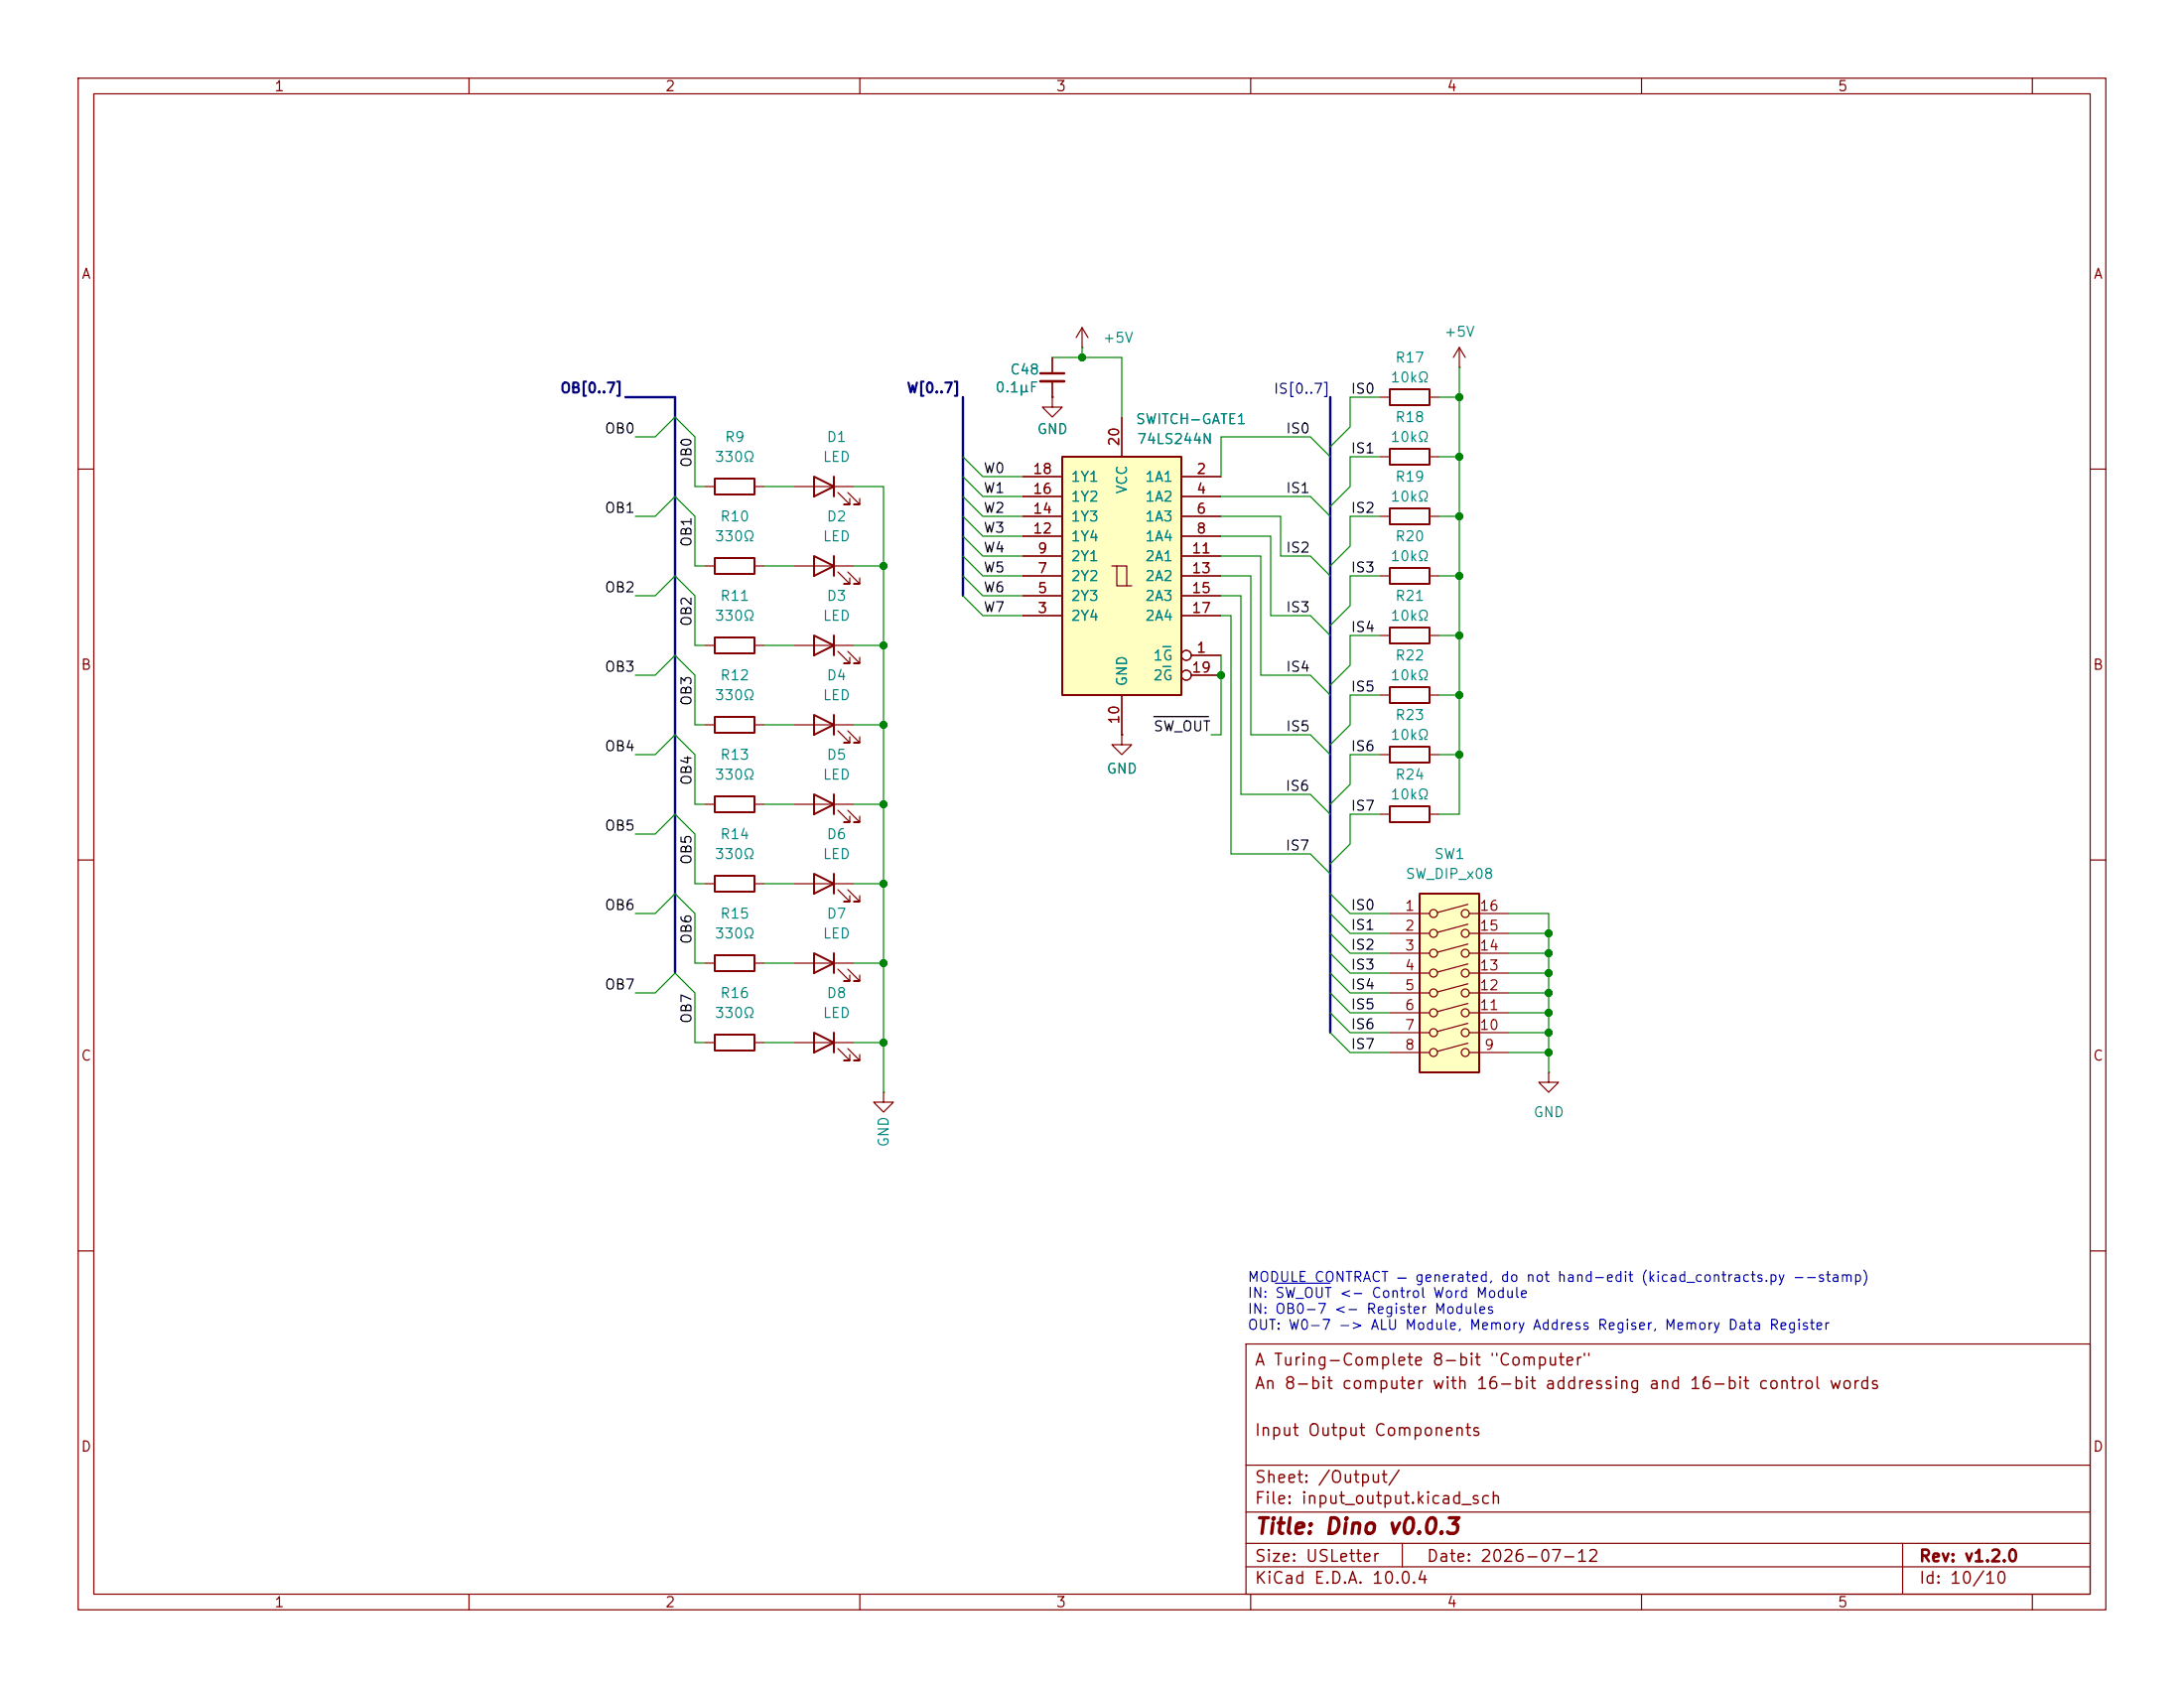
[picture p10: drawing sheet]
<svg xmlns="http://www.w3.org/2000/svg" width="279mm" height="216mm" viewBox="0 0 279 216" stroke-linecap="round" stroke-linejoin="round" font-family="sans-serif">
<g fill="none" stroke="#840000" stroke-width=".15">
<path d="M10 10h259.4v195.9h-259.4zM12 12h255.4v191.9h-255.4zM60 10v2M110 10v2M160 10v2M210 10v2M260 10v2M134.6 50.8v1.3h1.3l-1.3 1.2-1.3-1.2h1.3M134.6 50.8h.1M134.6 45.7v2.1M134.6 48.8v2M138.4 44.5h.1"/>
<path d="M138.4 41.9l-.7 1.3M138.4 41.9l.8 1.3M138.4 41.9v2.6M10 60h2M267.4 60h2M10 110h2M176.5 104.1h1.3M182.9 104.1h1.2M267.4 110h2M198.1 137.2v1.2h1.3l-1.3 1.3-1.3-1.3h1.3M198.1 137.2h.1M10 160h2"/>
<path d="M159.4 171.9h108v32h-108zM267.4 160h2M159.4 197.4h108M159.4 193.4h108M159.4 187.4h108M179.4 197.4v3M243.4 197.4v6.5M60 203.9v2M110 203.9v2M159.4 200.4h108M160 203.9v2M210 203.9v2"/>
<path d="M260 203.9v2"/>
</g>
<path d="M177.8 103.1h5.1v2.1h-5.1z" fill="none" stroke="#840000" stroke-width=".25"/>
<path d="M133.1 47.8h3" fill="none" stroke="#840000" stroke-width=".3"/>
<path d="M133.1 48.8h3" fill="none" stroke="#840000" stroke-width=".33"/>
<path d="M135.9 58.4h15.2v30.5h-15.2z" fill="#ffffc2"/>
<g fill="none" stroke="#840000" stroke-width=".15">
<path d="M143.5 53.3v5.1M176.5 50.8h1.3M176.5 58.4h1.3M182.9 50.8h1.2M182.9 58.4h1.2M186.7 47h.1M186.7 44.5l-.8 1.2M186.7 44.5l.8 1.2M186.7 44.5v2.5M101.6 72.4h7.6M107.2 73.2l1.5 1.5h-.8h.8v-.8M108.5 73.2l1.5 1.5h-.8h.8v-.8"/>
<path d="M130.8 61h5.1M130.8 78.7h5.1M130.8 63.5h5.1M130.8 76.2h5.1M130.8 66h5.1M130.8 73.7h5.1M130.8 68.6h5.1M130.8 71.1h5.1M142.2 72.4h.7v2.5h1.9M142.9 72.4h1.2v2.5M151.1 61h5.1M151.1 78.7h5.1"/>
<path d="M151.1 63.5h5.1M151.1 76.2h5.1M151.1 66h5.1M151.1 73.7h5.1M151.1 68.6h5.1M151.1 71.1h5.1M176.5 66h1.3M176.5 73.7h1.3M182.9 66h1.2M182.9 73.7h1.2M90.2 92.7h1.2M90.2 82.6h1.2"/>
<path d="M96.5 92.7h1.3M96.5 82.6h1.3M101.6 92.7h7.6M101.6 82.6h7.6M107.2 93.5l1.5 1.5h-.8h.8v-.8M107.2 83.3l1.5 1.5h-.8h.8v-.7M108.5 93.5l1.5 1.5h-.8h.8v-.8M108.5 83.3l1.5 1.5h-.8h.8v-.7M143.5 88.9v5.1M152.4 83.8h3.8M152.4 86.4h3.8M176.5 96.5h1.3"/>
<path d="M176.5 81.3h1.3M182.9 96.5h1.2M182.9 81.3h1.2M90.2 102.9h1.2M90.2 113h1.2M96.5 102.9h1.3M96.5 113h1.3M101.6 102.9h7.6M101.6 113h7.6M107.2 103.6l1.5 1.6h-.8h.8v-.8M107.2 113.8l1.5 1.5h-.8h.8v-.7M108.5 103.6l1.5 1.6h-.8h.8v-.8"/>
<path d="M108.5 113.8l1.5 1.5h-.8h.8v-.7"/>
<circle cx="151.8" cy="83.8" r=".63"/>
<circle cx="151.8" cy="86.4" r=".63"/>
</g>
<g fill="none" stroke="#840000" stroke-width=".25">
<path d="M135.9 58.4h15.2v30.5h-15.2zM177.8 49.8h5.1v2h-5.1zM177.8 57.4h5.1v2h-5.1zM104.1 71.1l2.6 1.3-2.6 1.3zM106.7 71.1v2.6M177.8 65h5.1v2.1h-5.1zM177.8 72.6h5.1v2.1h-5.1zM91.4 81.5h5.1v2.1h-5.1zM91.4 91.7h5.1v2h-5.1zM104.1 91.4l2.6 1.3-2.6 1.3zM104.1 81.3l2.6 1.3-2.6 1.2zM106.7 81.3v2.5"/>
<path d="M106.7 91.4v2.6M177.8 95.5h5.1v2h-5.1zM177.8 80.3h5.1v2h-5.1zM91.4 101.9h5.1v2h-5.1zM91.4 112h5.1v2h-5.1zM104.1 101.6l2.6 1.3-2.6 1.2zM104.1 111.8l2.6 1.2-2.6 1.3zM106.7 101.6v2.5M106.7 111.8v2.5"/>
</g>
<path d="M148.8 82.7h1M148.8 85.3h1" fill="none" stroke="#008484" stroke-width=".15"/>
<path d="M181.6 114.3h7.6v22.9h-7.6z" fill="#ffffc2"/>
<g fill="none" stroke="#840000" stroke-width=".15">
<path d="M134.6 50.8h.1M134.6 45.7v2.1M134.6 48.8v2M143.5 53.3v5.1M90.2 62.2h1.2M90.2 72.4h1.2M96.5 62.2h1.3M96.5 72.4h1.3M101.6 62.2h7.6M107.2 63l1.5 1.5h-.8h.8v-.7M108.5 63l1.5 1.5h-.8h.8v-.7M130.8 61h5.1"/>
<path d="M130.8 78.7h5.1M130.8 63.5h5.1M130.8 76.2h5.1M130.8 66h5.1M130.8 73.7h5.1M130.8 68.6h5.1M130.8 71.1h5.1M151.1 61h5.1M151.1 78.7h5.1M151.1 63.5h5.1M151.1 76.2h5.1M151.1 66h5.1"/>
<path d="M151.1 73.7h5.1M151.1 68.6h5.1M151.1 71.1h5.1M143.5 94v1.3h1.3l-1.3 1.2-1.3-1.2h1.3M143.5 94h.1M143.5 88.9v5.1M152.4 83.8h3.8M152.4 86.4h3.8M176.5 88.9h1.3M182.9 88.9h1.2M177.8 116.8h5.1M177.8 119.4h5.1"/>
<path d="M187.8 115.7l-3.9 1M187.8 118.2l-3.9 1.1M188 116.8h5M188 119.4h5M90.2 123.2h1.2M90.2 133.4h1.2M96.5 123.2h1.3M96.5 133.4h1.3M101.6 123.2h7.6M101.6 133.4h7.6M107.2 124l1.5 1.5h-.8h.8v-.8M107.2 134.1l1.5 1.5h-.8h.8v-.7"/>
<path d="M108.5 124l1.5 1.5h-.8h.8v-.8M108.5 134.1l1.5 1.5h-.8h.8v-.7M113 139.7v1.3h1.3l-1.3 1.2-1.2-1.2h1.2M113 139.7h.1M177.8 121.9h5.1M177.8 124.5h5.1M177.8 127h5.1M177.8 129.5h5.1M177.8 132.1h5.1M177.8 134.6h5.1M187.8 120.8l-3.9 1M187.8 123.3l-3.9 1"/>
<path d="M187.8 125.8l-3.9 1.1M187.8 128.3l-3.9 1.1M187.8 130.9l-3.9 1M187.8 133.4l-3.9 1.1M188 121.9h5M188 124.5h5M188 127h5M188 129.5h5M188 132.1h5M188 134.6h5"/>
<circle cx="151.8" cy="83.8" r=".63"/>
<circle cx="151.8" cy="86.4" r=".63"/>
<circle cx="183.4" cy="116.8" r=".51"/>
<circle cx="183.4" cy="119.4" r=".51"/>
<circle cx="187.5" cy="116.8" r=".51"/>
<circle cx="187.5" cy="119.4" r=".51"/>
<circle cx="183.4" cy="132.1" r=".51"/>
<circle cx="183.4" cy="127" r=".51"/>
<circle cx="183.4" cy="121.9" r=".51"/>
<circle cx="183.4" cy="129.5" r=".51"/>
<circle cx="183.4" cy="124.5" r=".51"/>
<circle cx="183.4" cy="134.6" r=".51"/>
<circle cx="187.5" cy="121.9" r=".51"/>
<circle cx="187.5" cy="127" r=".51"/>
<circle cx="187.5" cy="129.5" r=".51"/>
<circle cx="187.5" cy="132.1" r=".51"/>
<circle cx="187.5" cy="124.5" r=".51"/>
<circle cx="187.5" cy="134.6" r=".51"/>
</g>
<path d="M91.4 61.2h5.1v2h-5.1zM91.4 71.4h5.1v2h-5.1zM104.1 61l2.6 1.2-2.6 1.3zM106.7 61v2.5M177.8 87.9h5.1v2h-5.1zM181.6 114.3h7.6v22.9h-7.6zM91.4 122.2h5.1v2h-5.1zM91.4 132.3h5.1v2.1h-5.1zM104.1 121.9l2.6 1.3-2.6 1.3zM104.1 132.1l2.6 1.3-2.6 1.2zM106.7 121.9v2.6M106.7 132.1v2.5" fill="none" stroke="#840000" stroke-width=".25"/>
<path d="M147.6 91.7h7" fill="none" stroke="#000" stroke-width=".15"/>
<path d="M80 50.8h6.4v73.7M123.2 50.8v25.4M170.2 50.8v81.3" fill="none" stroke="#000084" stroke-width=".3"/>
<g fill="none" stroke="#008400" stroke-width=".15">
<path d="M81.3 55.9h2.5l2.6-2.6 2.5 2.6v6.3h1.3M123.2 58.4l2.5 2.6h5.1M134.6 45.7h8.9v7.6M138.4 44.5v1.2M170.2 58.4l-2.6-2.5h-11.4v5.1M176.5 50.8h-3.8v3.8l-2.5 2.6M176.5 58.4h-3.8v3.8l-2.5 2.6M184.1 50.8h2.6M184.1 58.4h2.6M186.7 47v57.1h-2.6M81.3 66h2.5l2.6-2.5 2.5 2.5v6.4h1.3M81.3 76.2h2.5l2.6-2.5 2.5 2.5v6.4h1.3"/>
<path d="M97.8 72.4h3.8M97.8 62.2h3.8M109.2 62.2h3.8v77.5M109.2 72.4h3.8M123.2 63.5l2.5 2.5h5.1M123.2 61l2.5 2.5h5.1M123.2 68.6l2.5 2.5h5.1M123.2 73.7l2.5 2.5h5.1M123.2 66l2.5 2.6h5.1M123.2 76.2l2.5 2.5h5.1M123.2 71.1l2.5 2.6h5.1M156.2 66h7.6v5.1h3.8l2.6 2.6"/>
<path d="M156.2 63.5h11.4l2.6 2.5M156.2 71.1h5.1v15.3h6.3l2.6 2.5M156.2 76.2h2.5v25.4h8.9l2.6 2.5M156.2 68.6h6.4v10.1h5l2.6 2.6M156.2 78.7h1.3v30.5h10.1l2.6 2.6M156.2 73.7h3.8v20.3h7.6l2.6 2.5M176.5 66h-3.8v3.9l-2.5 2.5M176.5 73.7h-3.8v3.8l-2.5 2.5M184.1 66h2.6M184.1 73.7h2.6M81.3 86.4h2.5l2.6-2.6 2.5 2.6v6.3h1.3M81.3 96.5h2.5l2.6-2.5 2.5 2.5v6.4h1.3"/>
<path d="M97.8 92.7h3.8M97.8 82.6h3.8M109.2 92.7h3.8M109.2 82.6h3.8M156.2 83.8v10.2h-1.3M176.5 81.3h-3.8v3.8l-2.5 2.5M176.5 88.9h-3.8v3.8l-2.5 2.6M176.5 96.5h-3.8v3.8l-2.5 2.6M184.1 81.3h2.6M184.1 96.5h2.6M184.1 88.9h2.6M81.3 106.7h2.5l2.6-2.6 2.5 2.6v6.3h1.3"/>
<path d="M81.3 116.8h2.5l2.6-2.5 2.5 2.5v6.4h1.3M97.8 102.9h3.8M97.8 113h3.8M109.2 102.9h3.8M109.2 113h3.8M170.2 116.8l2.5 2.6h5.1M170.2 114.3l2.5 2.5h5.1M170.2 119.4l2.5 2.5h5.1M176.5 104.1h-3.8v3.9l-2.5 2.5M193 116.8h5.1v20.4M193 119.4h5.1M81.3 127h2.5l2.6-2.5 2.5 2.5v6.4h1.3"/>
<path d="M97.8 133.4h3.8M97.8 123.2h3.8M109.2 133.4h3.8M109.2 123.2h3.8M170.2 132.1l2.5 2.5h5.1M170.2 127l2.5 2.5h5.1M170.2 129.5l2.5 2.6h5.1M170.2 124.5l2.5 2.5h5.1M170.2 121.9l2.5 2.6h5.1M193 134.6h5.1M193 129.5h5.1M193 132.1h5.1"/>
<path d="M193 127h5.1M193 124.5h5.1M193 121.9h5.1"/>
</g>
<path d="M163.1 164.1h7" fill="none" stroke="#0000c2" stroke-width=".15"/>
<path d="M148.8 82.7h1M148.8 85.3h1" fill="none" stroke="#008484" stroke-width=".15"/>
<g fill="#008400" stroke="#008400" stroke-width=".13">
<circle cx="198.1" cy="129.5" r=".46"/>
<circle cx="198.1" cy="127" r=".46"/>
<circle cx="198.1" cy="134.6" r=".46"/>
<circle cx="198.1" cy="132.1" r=".46"/>
<circle cx="186.7" cy="88.9" r=".46"/>
<circle cx="186.7" cy="96.5" r=".46"/>
<circle cx="186.7" cy="81.3" r=".46"/>
<circle cx="198.1" cy="119.4" r=".46"/>
<circle cx="198.1" cy="121.9" r=".46"/>
<circle cx="198.1" cy="124.5" r=".46"/>
<circle cx="186.7" cy="73.7" r=".46"/>
<circle cx="186.7" cy="66" r=".46"/>
<circle cx="186.7" cy="58.4" r=".46"/>
<circle cx="186.7" cy="50.8" r=".46"/>
<circle cx="156.2" cy="86.4" r=".46"/>
<circle cx="138.4" cy="45.7" r=".46"/>
<circle cx="113" cy="92.7" r=".46"/>
<circle cx="113" cy="82.6" r=".46"/>
<circle cx="113" cy="123.2" r=".46"/>
<circle cx="113" cy="133.4" r=".46"/>
<circle cx="113" cy="72.4" r=".46"/>
<circle cx="113" cy="113" r=".46"/>
<circle cx="113" cy="102.9" r=".46"/>
</g>
<text font-size="2" fill="#840000" x="160.4" y="196.7">Title: Dino v0.0.3</text>
<g font-size="1.5" fill="#840000">
<text x="160.4" y="178">An 8-bit computer with 16-bit addressing and 16-bit control words</text>
<text x="160.4" y="175">A Turing-Complete 8-bit &quot;Computer&quot;</text>
<text x="160.4" y="184">Input Output Components</text>
<text x="160.4" y="190">Sheet: /Output/</text>
<text x="160.4" y="192.7">File: input_output.kicad_sch</text>
<text x="160.4" y="202.9">KiCad E.D.A. 10.0.4</text>
<text x="160.4" y="200.1">Size: USLetter</text>
<text x="182.4" y="200.1">Date: 2026-07-12</text>
<text x="245.4" y="200.1">Rev: v1.2.0</text>
<text x="245.4" y="202.9">Id: 10/10</text>
</g>
<g font-size="1.3" fill="#840000">
<text x="35" y="12">1</text>
<text x="85" y="12">2</text>
<text x="135" y="12">3</text>
<text x="185" y="12">4</text>
<text x="235" y="12">5</text>
<text x="10.3" y="36">A</text>
<text x="267.7" y="36">A</text>
<text x="143.5" y="57.2" transform="rotate(-90 143.5 57.2)">20</text>
<text x="132" y="63.5">16</text>
<text x="132" y="60.9">18</text>
<text x="153" y="60.9">2</text>
<text x="153" y="63.5">4</text>
<text x="132" y="68.6">12</text>
<text x="132" y="66">14</text>
<text x="132.6" y="71.1">9</text>
<text x="152.4" y="71.1">11</text>
<text x="153" y="66">6</text>
<text x="153" y="68.6">8</text>
<text x="132.6" y="76.2">5</text>
<text x="132.6" y="73.6">7</text>
<text x="152.4" y="73.6">13</text>
<text x="152.4" y="76.2">15</text>
<text x="132.6" y="78.7">3</text>
<text x="152.4" y="78.7">17</text>
<text x="153" y="83.8">1</text>
<text x="10.3" y="86">B</text>
<text x="152.4" y="86.3">19</text>
<text x="267.7" y="86">B</text>
<text x="143.5" y="92.8" transform="rotate(-90 143.5 92.8)">10</text>
<text x="179.6" y="116.8">1</text>
<text x="179.6" y="119.4">2</text>
<text x="189.2" y="119.4">15</text>
<text x="189.2" y="116.8">16</text>
<text x="179.6" y="121.9">3</text>
<text x="179.6" y="124.4">4</text>
<text x="189.2" y="124.4">13</text>
<text x="189.2" y="121.9">14</text>
<text x="179.6" y="127">5</text>
<text x="179.6" y="129.5">6</text>
<text x="189.2" y="129.5">11</text>
<text x="189.2" y="127">12</text>
<text x="10.3" y="136">C</text>
<text x="179.6" y="132.1">7</text>
<text x="179.6" y="134.6">8</text>
<text x="189.2" y="132.1">10</text>
<text x="189.8" y="134.6">9</text>
<text x="267.7" y="136">C</text>
<text x="10.3" y="186">D</text>
<text x="267.7" y="186">D</text>
<text x="35" y="205.9">1</text>
<text x="85" y="205.9">2</text>
<text x="135" y="205.9">3</text>
<text x="185" y="205.9">4</text>
<text x="235" y="205.9">5</text>
</g>
<g font-size="1.3" fill="#008484">
<text x="141" y="44.2">+5V</text>
<text x="178.4" y="46.7">R17</text>
<text x="184.7" y="43.4">+5V</text>
<text x="127.2" y="50.5">0.1µF</text>
<text x="129.1" y="48.2">C48</text>
<text x="177.8" y="49.2">10kΩ</text>
<text x="91.3" y="59.4">330Ω</text>
<text x="92.6" y="56.9">R9</text>
<text x="105.2" y="59.4">LED</text>
<text x="105.7" y="56.9">D1</text>
<text x="132.6" y="55.8">GND</text>
<text x="145.2" y="54.6">SWITCH-GATE1</text>
<text x="145.4" y="57.1">74LS244N</text>
<text x="177.8" y="56.9">10kΩ</text>
<text x="178.4" y="54.3">R18</text>
<text x="136.9" y="64.5">1Y2</text>
<text x="136.9" y="61.9">1Y1</text>
<text x="144.5" y="63.3" transform="rotate(-90 144.5 63.3)">VCC</text>
<text x="146.4" y="61.9">1A1</text>
<text x="146.4" y="64.5">1A2</text>
<text x="177.8" y="64.5">10kΩ</text>
<text x="178.4" y="61.9">R19</text>
<text x="91.3" y="69.6">330Ω</text>
<text x="92" y="67">R10</text>
<text x="105.2" y="69.6">LED</text>
<text x="105.7" y="67">D2</text>
<text x="136.9" y="69.6">1Y4</text>
<text x="136.9" y="67">1Y3</text>
<text x="146.4" y="67">1A3</text>
<text x="146.4" y="69.6">1A4</text>
<text x="178.4" y="69.6">R20</text>
<text x="92" y="77.2">R11</text>
<text x="105.7" y="77.2">D3</text>
<text x="136.9" y="77.2">2Y3</text>
<text x="136.9" y="74.6">2Y2</text>
<text x="136.9" y="72.1">2Y1</text>
<text x="146.4" y="72.1">2A1</text>
<text x="146.4" y="74.6">2A2</text>
<text x="146.4" y="77.2">2A3</text>
<text x="177.8" y="72.1">10kΩ</text>
<text x="178.4" y="77.2">R21</text>
<text x="91.3" y="79.7">330Ω</text>
<text x="105.2" y="79.7">LED</text>
<text x="136.9" y="79.7">2Y4</text>
<text x="146.4" y="79.7">2A4</text>
<text x="177.8" y="79.7">10kΩ</text>
<text x="91.3" y="89.9">330Ω</text>
<text x="92" y="87.3">R12</text>
<text x="105.2" y="89.9">LED</text>
<text x="105.7" y="87.3">D4</text>
<text x="144.5" y="87.9" transform="rotate(-90 144.5 87.9)">GND</text>
<text x="147.4" y="84.8">1G</text>
<text x="147.4" y="87.3">2G</text>
<text x="177.8" y="87.3">10kΩ</text>
<text x="178.4" y="84.8">R22</text>
<text x="177.8" y="95">10kΩ</text>
<text x="178.4" y="92.4">R23</text>
<text x="91.3" y="100">330Ω</text>
<text x="92" y="97.5">R13</text>
<text x="105.2" y="100">LED</text>
<text x="105.7" y="97.5">D5</text>
<text x="141.5" y="99.3">GND</text>
<text x="178.4" y="100">R24</text>
<text x="92" y="107.7">R14</text>
<text x="105.7" y="107.7">D6</text>
<text x="177.8" y="102.6">10kΩ</text>
<text x="91.3" y="110.2">330Ω</text>
<text x="105.2" y="110.2">LED</text>
<text x="179.7" y="112.7">SW_DIP_x08</text>
<text x="183.4" y="110.2">SW1</text>
<text x="92" y="117.8">R15</text>
<text x="105.7" y="117.8">D7</text>
<text x="91.3" y="120.4">330Ω</text>
<text x="105.2" y="120.4">LED</text>
<text x="91.3" y="130.5">330Ω</text>
<text x="92" y="128">R16</text>
<text x="105.2" y="130.5">LED</text>
<text x="105.7" y="128">D8</text>
<text x="196.1" y="143.2">GND</text>
<text x="114" y="146.8" transform="rotate(-90 114 146.8)">GND</text>
</g>
<g font-size="1.3" fill="#000084">
<text x="71.6" y="50.6">OB[0..7]</text>
<text x="115.9" y="50.6">W[0..7]</text>
<text x="162.8" y="50.7">IS[0..7]</text>
</g>
<g font-size="1.3">
<text x="172.7" y="50.7">IS0</text>
<text x="77.3" y="55.8">OB0</text>
<text x="88.8" y="59.9" transform="rotate(-90 88.8 59.9)">OB0</text>
<text x="164.4" y="55.8">IS0</text>
<text x="172.7" y="58.3">IS1</text>
<text x="77.3" y="65.9">OB1</text>
<text x="125.7" y="63.4">W1</text>
<text x="125.7" y="65.9">W2</text>
<text x="125.7" y="60.8">W0</text>
<text x="164.4" y="63.4">IS1</text>
<text x="172.7" y="65.9">IS2</text>
<text x="88.8" y="70.1" transform="rotate(-90 88.8 70.1)">OB1</text>
<text x="125.7" y="71">W4</text>
<text x="125.7" y="68.5">W3</text>
<text x="164.4" y="71">IS2</text>
<text x="77.3" y="76.1">OB2</text>
<text x="125.7" y="73.5">W5</text>
<text x="125.7" y="76.1">W6</text>
<text x="172.7" y="73.5">IS3</text>
<text x="88.8" y="80.2" transform="rotate(-90 88.8 80.2)">OB2</text>
<text x="125.7" y="78.6">W7</text>
<text x="164.4" y="78.6">IS3</text>
<text x="172.7" y="81.2">IS4</text>
<text x="77.3" y="86.2">OB3</text>
<text x="164.4" y="86.2">IS4</text>
<text x="172.7" y="88.8">IS5</text>
<text x="88.8" y="90.4" transform="rotate(-90 88.8 90.4)">OB3</text>
<text x="147.5" y="93.9">SW_OUT</text>
<text x="164.4" y="93.9">IS5</text>
<text x="77.3" y="96.4">OB4</text>
<text x="88.8" y="100.5" transform="rotate(-90 88.8 100.5)">OB4</text>
<text x="164.4" y="101.5">IS6</text>
<text x="172.7" y="96.4">IS6</text>
<text x="77.3" y="106.6">OB5</text>
<text x="172.7" y="104">IS7</text>
<text x="88.8" y="110.7" transform="rotate(-90 88.8 110.7)">OB5</text>
<text x="164.4" y="109.1">IS7</text>
<text x="77.3" y="116.7">OB6</text>
<text x="172.7" y="116.7">IS0</text>
<text x="172.7" y="119.3">IS1</text>
<text x="88.8" y="120.9" transform="rotate(-90 88.8 120.9)">OB6</text>
<text x="172.7" y="124.3">IS3</text>
<text x="172.7" y="121.8">IS2</text>
<text x="77.3" y="126.9">OB7</text>
<text x="88.8" y="131" transform="rotate(-90 88.8 131)">OB7</text>
<text x="172.7" y="126.9">IS4</text>
<text x="172.7" y="129.4">IS5</text>
<text x="172.7" y="132">IS6</text>
<text x="172.7" y="134.5">IS7</text>
</g>
<g font-size="1.3" fill="#0000c2">
<text x="159.5" y="164.3">MODULE CONTRACT — generated, do not hand-edit (kicad_contracts.py --stamp)</text>
<text x="159.5" y="166.3">IN: SW_OUT &lt;- Control Word Module</text>
<text x="159.5" y="168.4">IN: OB0-7 &lt;- Register Modules</text>
<text x="159.5" y="170.4">OUT: W0-7 -&gt; ALU Module, Memory Address Regiser, Memory Data Register</text>
</g>
</svg>
